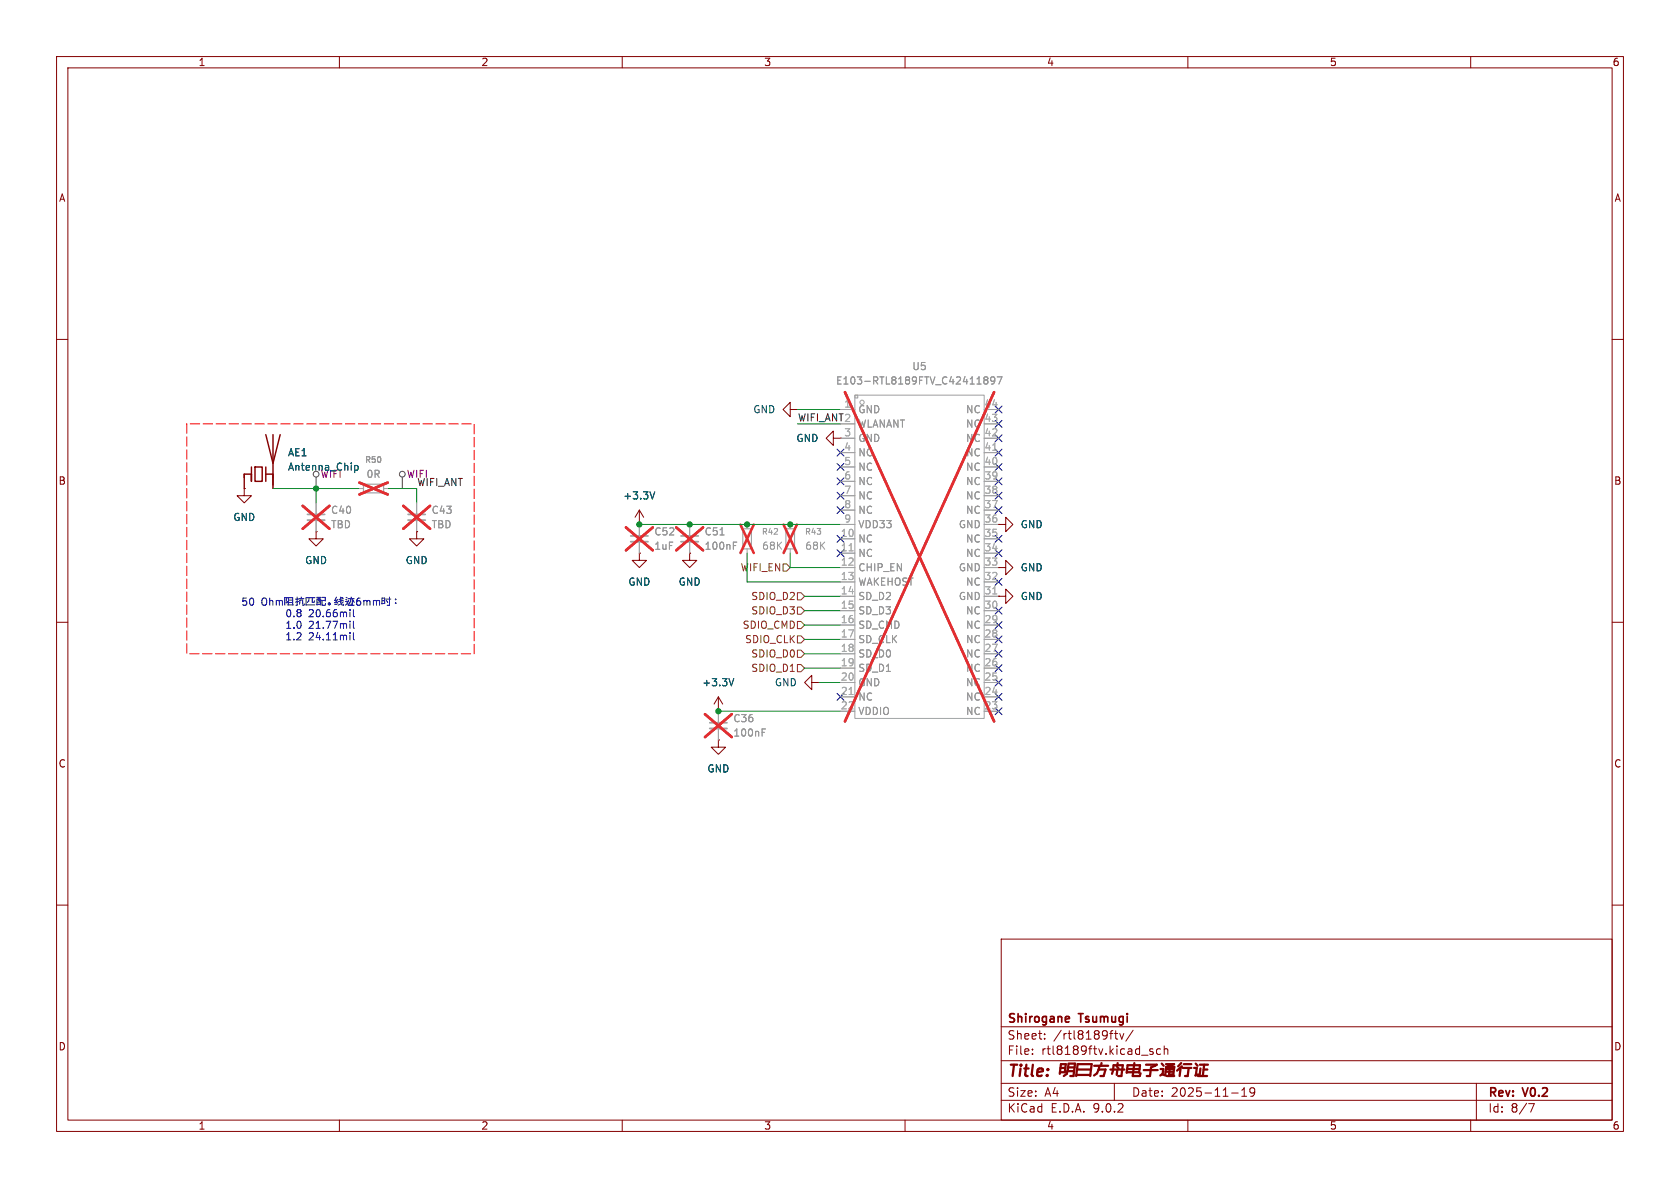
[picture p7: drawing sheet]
<svg xmlns="http://www.w3.org/2000/svg" width="297mm" height="210mm" viewBox="0 0 297 210" stroke-linecap="round" stroke-linejoin="round" font-family="sans-serif">
<g fill="none" stroke="#840000" stroke-width=".18">
<path d="M10 10h277v190h-277zM12 12h273v186h-273zM60 10v2M110 10v2M160 10v2M210 10v2M260 10v2M10 60h2M139.7 72.4v-1.3l-1.3 1.3 1.3 1.3v-1.3h1.3M141 72.4h.1M285 60h2M43.2 86.4v1.2h1.2l-1.2 1.3-1.3-1.3h1.3"/>
<path d="M43.2 86.4h.1M43.2 83.8v2.6M48.3 83.8v2.6M55.9 94v1.3h1.2l-1.2 1.2-1.3-1.2h1.3M55.9 94h.1M73.7 94v1.3h1.2l-1.2 1.2-1.3-1.2h1.3M73.7 94h.1M113 92.7h.1M113 90.2l-.7 1.2M113 90.2l.8 1.2M113 90.2v2.5M10 110h2"/>
<path d="M176.5 100.3h1.3v-1.2l1.3 1.2-1.3 1.3v-1.3M176.5 100.3h.1M285 110h2M127 130.8v1.3h1.3l-1.3 1.3-1.3-1.3h1.3M127 130.8h.1M10 160h2M177 166h108v32h-108zM285 160h2M60 198v2M110 198v2M160 198v2M177 194.5h108"/>
<path d="M177 191.5h108M177 187.5h108M177 181.5h108M182.5 186.3v.1M182.5 185.5v.1M184.7 183.6v.1M184.7 182.8v.1M197 191.5v3M197 182.7h.6M197.2 182.2v1.3l.4 .2M198 182.7l.3 1 .4-1M200.3 182.1l-1.3 2"/>
<path d="M203.8 185.5l-.3-.1-.3 .2 .1 .2 .5 .2v.3h-.6M205.2 185.5l-.5-.1-.2 .3v.4l.1 .2h.6M205.8 185.5l.2-.1 .4 .1 .1 .9M205.8 184.9v1.5M210 198v2M217.7 193.2h1.2M219.5 193.8h.9M219.5 192.7l.5-.4v1.5M221.8 192.9l-.3 .3h-.3l-.2-.3 .1-.5 .4-.1 .2 .1a.99 .99 0 0 1-.3 1.4h-.3M260 198v2M261 191.5v6.5M270.2 195.1h1l-.6 1.5"/>
</g>
<g fill="none" stroke="#840000" stroke-width=".4">
<path d="M187.4 189.5h.8l.2-1.4h-.8l-.3 1.7M187.5 188.8h.8M188.6 189.4h1.3M188.8 188.7h1.2M188.9 188.1l-.3 1.7-.5 .4M188.9 188h1.2l-.3 2.2h-.6M190.3 190.2l.2-2.1h2.5l-.3 2.1M190.3 190h2.5M190.4 189.1h2.5M193.4 188.4h2.5M194.2 189.1h1.2l-.3 1.1h-.6M194.4 188.4l-.5 1.3-.5 .4"/>
<path d="M194.7 187.9v.5M196.3 189.1h2.5M196.6 189.8l.3-1.5h1.6l-.2 1.9h-.6M197.4 188.5l.4 .4M197.5 189.3l-.1 .7M197.6 187.9l-.1 .4M199.2 189.6l.1-1.3h2.2l-.1 1.3M199.2 189.5h2.2M199.3 189h2.2M200.5 187.9l-.2 2.3h1.2l.1-.5M202.2 189.2h2.5M202.6 188.2h1.9l-1 .5-.2 1.5h-.6"/>
<path d="M205.2 189h.4l-.1 .8-.4 .3M205.4 188l.3 .4M205.4 189.9l.9 .3h1.3M206 189.9l.2-1.3h1.4l-.2 1.3h-.4M206.1 189.4h1.3M206.1 189h1.4M206.1 188.1h1.5l-.7 .3M206.5 188.3l.7 .3M206.8 188.6l-.1 1.3M208.7 188.8l-.2 1.4M208.8 187.9l-.5 .6M208.9 188.5l-.8 .8"/>
<path d="M209.1 188.8h1.5M209.3 188.1h1.3M210.1 188.9l-.1 1.3h-.5M211.1 188.8h.5l-.2 1.3M211.4 188l.3 .4M211.8 190.2h1.6M211.8 189.9l-.5 .2M212.1 188.2h1.5M212.2 188.9l-.1 1.3M212.8 189.1h.6M212.9 188.2l-.3 2"/>
</g>
<path d="M188.8 179.7l.3 .3-.8 .2M189 180.6l-.2 .1" fill="none" stroke="#840000" stroke-width=".3"/>
<path d="M62.7 82.3v1.3M62.7 82.3h.4l.2 .2-.1 .6h-.5M115.8 86.9l-.5 1.3" fill="none" stroke="#006464" stroke-width=".18"/>
<path d="M64.3 85.6h3.5v1.5h-3.5zM131.3 93.5h1.5v3.5h-1.5zM138.9 93.5h1.6v3.5h-1.6z" fill="none" stroke="#a1a1a1" stroke-width=".2"/>
<path d="M55.9 88.9v2M55.9 91.9v2.1M63.5 86.4h.8M67.8 86.4h.8M73.7 88.9v2M73.7 91.9v2.1M132.1 92.7v.8M132.1 97v.8M139.7 92.7v.8M139.7 97v.8M127 125.7v2.1M127 128.8v2" fill="none" stroke="#a1a1a1" stroke-width=".18"/>
<path d="M53.5 89.4l4.7 4.1M58.2 89.4l-4.7 4.1M63.5 85.3l5 2.1M68.5 85.3l-5 2.1M71.3 89.4l4.7 4.1M76 89.4l-4.7 4.1M130.9 92.7l2.4 5.1M133.3 92.7l-2.4 5.1M138.5 92.7l2.4 5.1M140.9 92.7l-2.4 5.1M124.6 126.3l4.8 4M129.4 126.3l-4.8 4" fill="none" stroke="#e12e31" stroke-width=".46"/>
<path d="M47 76.8l1.3 5.1 1.2-5.1M48.3 76.8v8.9M44.4 82.6v2.5v-1.3h-1.2v.7M45.1 82.6h1.3v2.5h-1.3zM47 83.8h1.3M47 82.6v2.5" fill="none" stroke="#840000" stroke-width=".25"/>
<path d="M54.4 90.9h3M72.1 90.9h3.1M125.5 127.8h3" fill="none" stroke="#a1a1a1" stroke-width=".3"/>
<path d="M54.4 91.9h3M72.1 91.9h3.1M125.5 128.8h3" fill="none" stroke="#a1a1a1" stroke-width=".33"/>
<path d="M134.7 129.5h.5M134.7 128.9h.6" fill="none" stroke="#989898" stroke-width=".18"/>
<path d="M151.1 69.9h.5v.5h-.5z" fill="#f0f0f0"/>
<g fill="none" stroke="#a1a1a1" stroke-width=".18">
<path d="M148.6 72.4h2.5M148.6 74.9h2.5M148.6 77.5h2.5M151.1 69.9h.5v.5h-.5zM151.1 69.9h22.9v57.1h-22.9zM174 72.4h2.5M174 74.9h2.5M174 77.5h2.5M55.9 88.9v2M55.9 91.9v2.1M63.5 86.4h.8M67.8 86.4h.8"/>
<path d="M73.7 88.9v2M73.7 91.9v2.1M113 92.7v2M113 95.8v2M121.9 92.7v2M121.9 95.8v2M148.6 80h2.5M148.6 82.6h2.5M148.6 85.1h2.5M148.6 87.6h2.5M148.6 90.2h2.5M148.6 92.7h2.5"/>
<path d="M148.6 95.3h2.5M148.6 97.8h2.5M174 80h2.5M174 82.6h2.5M174 85.1h2.5M174 87.6h2.5M174 90.2h2.5M174 92.7h2.5M174 95.3h2.5M174 97.8h2.5M148.6 100.3h2.5M148.6 102.9h2.5"/>
<path d="M148.6 105.4h2.5M148.6 108h2.5M148.6 110.5h2.5M148.6 113h2.5M148.6 115.6h2.5M148.6 118.1h2.5M174 100.3h2.5M174 102.9h2.5M174 105.4h2.5M174 108h2.5M174 110.5h2.5M174 113h2.5"/>
<path d="M174 115.6h2.5M174 118.1h2.5M127 125.7v2.1M127 128.8v2M148.6 120.7h2.5M148.6 123.2h2.5M148.6 125.7h2.5M174 120.7h2.5M174 123.2h2.5M174 125.7h2.5"/>
<circle cx="152.4" cy="71.1" r=".38"/>
</g>
<path d="M175.5 79.6h.7M150.1 97.4h.7M175.5 105h.7M150.1 122.8h.7" fill="none" stroke="#aaa" stroke-width=".18"/>
<path d="M174.2 67.2l-.3-.3 .3-.3h.2l.3 .3-.3 .3M174.2 67.2l-.3 .2 .1 .4 .2 .1 .3-.1 .2-.2v-.2l-.3-.2M174.2 67.2h.2M175.9 67.2l-.3 .2-.3-.1-.2-.1 .2-.5 .3-.1 .2 .1a.84 .84 0 0 1-.3 1.2h-.2M176.3 66.6h.8l-.5 1.3M127.3 94.6h.7M129.7 96.4h.4M129.7 95.8h.6M134.7 129.5h.5M134.7 128.9h.6" fill="none" stroke="#989898" stroke-width=".18"/>
<g fill="none" stroke="#e12e31" stroke-width=".46">
<path d="M149.4 69.3l26.3 58.2M175.7 69.3l-26.3 58.2M53.5 89.4l4.7 4.1M58.2 89.4l-4.7 4.1M63.5 85.3l5 2.1M68.5 85.3l-5 2.1M71.3 89.4l4.7 4.1M76 89.4l-4.7 4.1M110.7 93.2l4.7 4.1M115.4 93.2l-4.7 4.1M119.6 93.2l4.7 4.1M124.3 93.2l-4.7 4.1"/>
<path d="M124.6 126.3l4.8 4M129.4 126.3l-4.8 4"/>
</g>
<g fill="none" stroke="#840000" stroke-width=".18">
<path d="M147.3 77.5v-1.3l-1.3 1.3 1.3 1.2v-1.2h1.3M148.6 77.5h.1M43.2 86.4h.1M43.2 83.8v2.6M48.3 83.8v2.6M55.9 94h.1M73.7 94h.1M113 97.8v1.3h1.3l-1.3 1.2-1.2-1.2h1.2M113 97.8h.1M113 92.7h.1M121.9 97.8v1.3h1.3l-1.3 1.2-1.3-1.2h1.3M121.9 97.8h.1"/>
<path d="M176.5 92.7h1.3v-1.3l1.3 1.3-1.3 1.3v-1.3M176.5 92.7h.1M176.5 105.4h1.3v-1.3l1.3 1.3-1.3 1.3v-1.3M176.5 105.4h.1M176.5 100.3h.1M127 125.7h.1M127 130.8h.1M127 123.2l-.8 1.3M127 123.2l.8 1.3M127 123.2v2.5M143.5 120.7v-1.3l-1.3 1.3 1.3 1.2v-1.2h1.3M144.8 120.7h.1"/>
</g>
<path d="M111.5 94.7h3.1M120.4 94.7h3" fill="none" stroke="#a1a1a1" stroke-width=".3"/>
<path d="M111.5 95.8h3.1M120.4 95.8h3" fill="none" stroke="#a1a1a1" stroke-width=".33"/>
<path d="M62.7 82.3v1.3M62.7 82.3h.4l.2 .2-.1 .6h-.5M115.8 86.9l-.5 1.3M129.7 120l-.4 1.2" fill="none" stroke="#006464" stroke-width=".18"/>
<g fill="none" stroke="#484848" stroke-width=".18">
<path d="M55.9 84.3v2.1M71.1 84.3v2.1"/>
<circle cx="71.1" cy="83.8" r=".51"/>
</g>
<path d="M33 74.9v40.7h50.8v-40.7h-50.8" fill="none" stroke="#f00" stroke-width=".18" stroke-dasharray="1.7 .6"/>
<path d="M138.4 99.7h.7l.6 .6-.6 .7h-.7zM141 104.8h.6l.6 .6-.6 .6h-.6zM141 107.3h.6l.6 .7-.6 .6h-.6zM141 117.5h.6l.6 .6-.6 .6h-.6zM141 114.9h.6l.6 .7-.6 .6h-.6zM141 109.9h.6l.6 .6-.6 .6h-.6zM141 112.4h.6l.6 .6-.6 .7h-.6z" fill="none" stroke="#725600" stroke-width=".18"/>
<g fill="none" stroke="#009600" stroke-width=".18">
<path d="M141 74.9h7.6M141 72.4h7.6M48.3 86.4h15.2M55.9 86.4v2.5M68.6 86.4h5.1v2.5M113 92.7h35.6M132.1 97.8v5.1h16.5M139.7 97.8v2.5h8.9M142.2 118.1h6.4M142.2 108h6.4M142.2 113h6.4M142.2 115.6h6.4"/>
<path d="M142.2 105.4h6.4M142.2 110.5h6.4M127 125.7h21.6M144.8 120.7h3.8"/>
</g>
<g fill="none" stroke="#000084" stroke-width=".18">
<path d="M148 79.4l1.2 1.2M149.2 79.4l-1.2 1.2M175.9 79.4l1.2 1.2M175.9 71.8l1.2 1.2M175.9 74.3l1.2 1.2M175.9 76.9l1.2 1.2M177.1 79.4l-1.2 1.2M177.1 71.8l-1.2 1.2M177.1 74.3l-1.2 1.2M177.1 76.9l-1.2 1.2M148 97.2l1.2 1.2M148 94.6l1.2 1.3"/>
<path d="M148 89.6l1.2 1.2M148 84.5l1.2 1.2M148 81.9l1.2 1.3M148 87l1.2 1.2M149.2 97.2l-1.2 1.2M149.2 94.6l-1.2 1.3M149.2 89.6l-1.2 1.2M149.2 84.5l-1.2 1.2M149.2 81.9l-1.2 1.3M149.2 87l-1.2 1.2M175.9 84.5l1.2 1.2M175.9 89.6l1.2 1.2"/>
<path d="M175.9 94.6l1.2 1.3M175.9 97.2l1.2 1.2M175.9 87l1.2 1.2M175.9 81.9l1.2 1.3M177.1 84.5l-1.2 1.2M177.1 94.6l-1.2 1.3M177.1 89.6l-1.2 1.2M177.1 97.2l-1.2 1.2M177.1 87l-1.2 1.2M177.1 81.9l-1.2 1.3M175.9 107.3l1.2 1.3M175.9 115l1.2 1.2"/>
<path d="M175.9 117.5l1.2 1.2M175.9 102.3l1.2 1.2M175.9 112.4l1.2 1.2M175.9 109.9l1.2 1.2M177.1 107.3l-1.2 1.3M177.1 115l-1.2 1.2M177.1 117.5l-1.2 1.2M177.1 102.3l-1.2 1.2M177.1 112.4l-1.2 1.2M177.1 109.9l-1.2 1.2M148 122.6l1.2 1.2M149.2 122.6l-1.2 1.2"/>
<path d="M175.9 125.1l1.2 1.2M175.9 120l1.2 1.3M175.9 122.6l1.2 1.2M177.1 125.1l-1.2 1.2M177.1 120l-1.2 1.3M177.1 122.6l-1.2 1.2"/>
</g>
<g fill="none" stroke="#0000c2" stroke-width=".18">
<path d="M46.4 105.9l.2-.2a.43 .43 0 0 1 .5 .4v.5a.42 .42 0 0 1-.4 .4 .42 .42 0 0 1-.4-.4zM47.7 105.7v1.3M47.7 106.3l.2-.2 .3 .1v.8M48.8 106.3l.4-.2 .2 .2M48.8 106.1v.9M49.4 106.3l.2-.2 .3 .1v.8M49.4 106.3v.7M50.5 106.6h.3l-.2-.5 .2-.4h-.4v1.3M50.8 106.9h1.1M51 106.5h.7M51 106.1h.7M51 106.9v-1.2h.7v1.2"/>
<path d="M52.2 105.9h.6M52.5 105.5v1.5h-.2M52.8 106.3l-.6 .1M52.8 105.8h.9M53.3 105.5v.3M53.9 106.7l-.2 .3h-.1l-.1-.9h-.5v.7M54.1 106.9h1.6M54.6 105.7v.6l-.3 .2M55.2 105.7v.7h.4v-.2M55.7 105.7h-1.6v1.3M56 105.6h.7M56 106.6h.7"/>
<path d="M56 107v-1.1h.7v1.1M56 106.9h.7M56.3 105.6v.7M56.5 106.3h.2M56.5 105.6v.7M56.9 106.1h.6M56.9 105.6h.6v.7M56.9 106.1v.9h.6v-.3M58 106.7l.3-.1 .1 .2-.2 .1zM59.5 105.5l-.3 .6h.3M59.7 106l-.5 .6 .5-.2M59.7 106.7l-.5 .2"/>
<path d="M60.2 105.5l.2 1.4 .3 .1 .1-.2M60.4 105.6l.2 .1M60.7 105.8l-.8 .2M60.7 106.1l-.9 .2M60.7 106.4l-.9 .6M61.1 106.3h.3v.4l-.3 .3M61.1 106l.3 .1M61.2 105.6l.2 .1M61.5 106.9l.5 .1M61.6 105.8h1M61.7 107h.9M61.7 106.1l-.2 .4"/>
<path d="M61.9 107.8v.1M61.9 108.2v.8M61.9 109.8v.1M61.9 110.2v.9M61.9 111.9v.1M61.9 112.3v.8M62 105.8l-.2 .8-.2 .2M62.1 105.5v.3M62.3 105.8v1h-.3M62.4 106.1l.2 .4M62.5 107.8v1.1l.2 .1M62.5 109.8v1.1l.2 .2"/>
<path d="M62.5 111.9v1l.2 .2M63.7 105.7l-.4 .1a.86 .86 0 0 0 0 1.2l.4-.1 .1-.5-.3-.2-.3 .1-.1 .1M64.3 106.3l.4-.2 .2 .2M64.3 106.1v.9M64.9 106.3l.1-.2 .4 .1v.8M64.9 106.3v.7M66 106.3l.4-.2 .2 .2M66 106.1v.9M66.6 106.3l.1-.2 .3 .1 .1 .8M66.6 106.3v.7M67.5 106.7h.5v-1h-.5v1.1M67.5 106.2h.5"/>
<path d="M68.2 105.9h.9M68.3 106.1l.3 .4M68.4 107h.4M68.9 105.5v1.5M69.9 106.6v.1M69.9 105.9v.1"/>
</g>
<g fill="#009600" stroke="#009600" stroke-width=".18">
<circle cx="132.1" cy="92.7" r=".46"/>
<circle cx="121.9" cy="92.7" r=".46"/>
<circle cx="113" cy="92.7" r=".46"/>
<circle cx="55.9" cy="86.4" r=".46"/>
<circle cx="139.7" cy="92.7" r=".46"/>
<circle cx="127" cy="125.7" r=".46"/>
</g>
<text font-size="2.8" fill="#840000" x="178" y="190.9">Title:</text>
<g font-size="2.1" fill="#840000">
<text x="178" y="184">Sheet:</text>
<text x="178" y="181.2">Shirogane</text>
<text x="186.2" y="184">/rtl8189ftv/</text>
<text x="190.9" y="181.2">Tsumugi</text>
<text x="178" y="186.7">File:</text>
<text x="184.1" y="186.7">rtl8189ftv.kicad_sch</text>
<text x="178" y="196.9">KiCad</text>
<text x="178" y="194.1">Size:</text>
<text x="184.7" y="194.1">A4</text>
<text x="185.7" y="196.9">E.D.A.</text>
<text x="193.3" y="196.9">9.0.2</text>
<text x="200" y="194.1">Date:</text>
<text x="207" y="194.1">2025-11-19</text>
<text x="263" y="194.3">Rev:</text>
<text x="263" y="196.9">Id:</text>
<text x="267.1" y="196.9">8/7</text>
<text x="269.4" y="194.3">V0.2</text>
</g>
<g font-size="1.8" fill="#840000">
<text x="35" y="11.9">1</text>
<text x="85" y="11.9">2</text>
<text x="135" y="11.9">3</text>
<text x="185" y="11.9">4</text>
<text x="235" y="11.9">5</text>
<text x="285" y="11.9">6</text>
<text x="10.3" y="35.9">A</text>
<text x="285.3" y="35.9">A</text>
<text x="10.3" y="85.9">B</text>
<text x="285.3" y="85.9">B</text>
<text x="10.3" y="135.9">C</text>
<text x="285.3" y="135.9">C</text>
<text x="10.3" y="185.9">D</text>
<text x="285.3" y="185.9">D</text>
<text x="35" y="199.9">1</text>
<text x="85" y="199.9">2</text>
<text x="135" y="199.9">3</text>
<text x="185" y="199.9">4</text>
<text x="235" y="199.9">5</text>
<text x="285" y="199.9">6</text>
</g>
<g font-size="1.8" fill="#989898">
<text x="161.2" y="65.6">U5</text>
<text x="147.7" y="68.2">E103-RTL8189FTV_C42411897</text>
<text x="151.6" y="73.3">GND</text>
<text x="151.6" y="75.8">WLANANT</text>
<text x="170.7" y="73.3">NC</text>
<text x="170.7" y="75.8">NC</text>
<text x="151.6" y="78.3">GND</text>
<text x="151.6" y="80.9">NC</text>
<text x="151.6" y="83.4">NC</text>
<text x="170.7" y="78.3">NC</text>
<text x="170.7" y="80.9">NC</text>
<text x="170.7" y="83.4">NC</text>
<text x="64.7" y="84.7">0R</text>
<text x="151.6" y="86">NC</text>
<text x="151.6" y="88.5">NC</text>
<text x="170.7" y="86">NC</text>
<text x="170.7" y="88.5">NC</text>
<text x="58.4" y="91">C40</text>
<text x="58.4" y="93.6">TBD</text>
<text x="76.2" y="91">C43</text>
<text x="76.2" y="93.6">TBD</text>
<text x="115.6" y="94.8">C52</text>
<text x="124.5" y="94.8">C51</text>
<text x="151.6" y="91">NC</text>
<text x="151.6" y="93.6">VDD33</text>
<text x="169.4" y="93.6">GND</text>
<text x="170.7" y="91">NC</text>
<text x="115.6" y="97.4">1uF</text>
<text x="124.5" y="97.4">100nF</text>
<text x="134.6" y="97.4">68K</text>
<text x="142.2" y="97.4">68K</text>
<text x="151.6" y="96.1">NC</text>
<text x="151.6" y="98.7">NC</text>
<text x="151.6" y="101.2">CHIP_EN</text>
<text x="169.4" y="101.2">GND</text>
<text x="170.7" y="96.1">NC</text>
<text x="170.7" y="98.7">NC</text>
<text x="151.6" y="103.7">WAKEHOST</text>
<text x="151.6" y="106.3">SD_D2</text>
<text x="169.4" y="106.3">GND</text>
<text x="170.7" y="103.7">NC</text>
<text x="151.6" y="108.8">SD_D3</text>
<text x="151.6" y="111.4">SD_CMD</text>
<text x="151.6" y="113.9">SD_CLK</text>
<text x="170.7" y="108.8">NC</text>
<text x="170.7" y="111.4">NC</text>
<text x="170.7" y="113.9">NC</text>
<text x="151.6" y="116.4">SD_D0</text>
<text x="151.6" y="119">SD_D1</text>
<text x="170.7" y="116.4">NC</text>
<text x="170.7" y="119">NC</text>
<text x="151.6" y="121.5">GND</text>
<text x="151.6" y="124.1">NC</text>
<text x="170.7" y="121.5">NC</text>
<text x="170.7" y="124.1">NC</text>
<text x="129.5" y="130.4">100nF</text>
<text x="129.5" y="127.9">C36</text>
<text x="151.6" y="126.6">VDDIO</text>
<text x="170.7" y="126.6">NC</text>
</g>
<g font-size="1.8" fill="#006464">
<text x="133.1" y="73.3">GND</text>
<text x="50.8" y="80.9">AE1</text>
<text x="50.8" y="83.4">Antenna_Chip</text>
<text x="140.7" y="78.3">GND</text>
<text x="56.6" y="84.7">WIFI</text>
<text x="110.1" y="88.5">+3.3V</text>
<text x="41.1" y="92.3">GND</text>
<text x="180.3" y="93.6">GND</text>
<text x="53.8" y="99.9">GND</text>
<text x="71.6" y="99.9">GND</text>
<text x="180.3" y="101.2">GND</text>
<text x="111" y="103.7">GND</text>
<text x="119.9" y="103.7">GND</text>
<text x="180.3" y="106.3">GND</text>
<text x="124.1" y="121.5">+3.3V</text>
<text x="136.9" y="121.5">GND</text>
<text x="125" y="136.8">GND</text>
</g>
<g font-size="1.8" fill="#0f0f0f">
<text x="141" y="74.6">WIFI_ANT2</text>
<text x="73.7" y="86">WIFI_ANT</text>
</g>
<g font-size="1.8" fill="#aaa">
<text x="149.2" y="72.1">1</text>
<text x="149.2" y="77.2">3</text>
<text x="149.2" y="74.7">2</text>
<text x="173.9" y="72.1">44</text>
<text x="173.9" y="74.7">43</text>
<text x="173.9" y="77.2">42</text>
<text x="149.2" y="79.8">4</text>
<text x="149.2" y="82.3">5</text>
<text x="173.9" y="79.8">41</text>
<text x="173.9" y="82.3">40</text>
<text x="149.2" y="84.8">6</text>
<text x="149.2" y="87.4">7</text>
<text x="149.2" y="89.9">8</text>
<text x="173.9" y="84.8">39</text>
<text x="173.9" y="87.4">38</text>
<text x="173.9" y="89.9">37</text>
<text x="148.5" y="95">10</text>
<text x="149.2" y="92.5">9</text>
<text x="173.9" y="92.5">36</text>
<text x="173.9" y="95">35</text>
<text x="148.5" y="97.5">11</text>
<text x="148.5" y="100.1">12</text>
<text x="173.9" y="97.5">34</text>
<text x="173.9" y="100.1">33</text>
<text x="148.5" y="102.6">13</text>
<text x="148.5" y="105.2">14</text>
<text x="148.5" y="107.7">15</text>
<text x="173.9" y="102.6">32</text>
<text x="173.9" y="105.2">31</text>
<text x="173.9" y="107.7">30</text>
<text x="148.5" y="110.2">16</text>
<text x="148.5" y="112.8">17</text>
<text x="173.9" y="110.2">29</text>
<text x="173.9" y="112.8">28</text>
<text x="148.5" y="115.3">18</text>
<text x="148.5" y="117.9">19</text>
<text x="173.9" y="115.3">27</text>
<text x="173.9" y="117.9">26</text>
<text x="148.5" y="120.4">20</text>
<text x="148.5" y="122.9">21</text>
<text x="148.5" y="125.5">22</text>
<text x="173.9" y="120.4">25</text>
<text x="173.9" y="122.9">24</text>
<text x="173.9" y="125.5">23</text>
</g>
<text font-size="1.8" fill="#840084" x="71.8" y="84.7">WIFI</text>
<g font-size="1.8" fill="#725600">
<text x="130.8" y="101.2">WIFI_EN</text>
<text x="132.7" y="106.3">SDIO_D2</text>
<text x="131.2" y="111.4">SDIO_CMD</text>
<text x="131.6" y="113.9">SDIO_CLK</text>
<text x="132.7" y="108.8">SDIO_D3</text>
<text x="132.7" y="119">SDIO_D1</text>
<text x="132.7" y="116.4">SDIO_D0</text>
</g>
<g font-size="1.8" fill="#0000c2">
<text x="42.6" y="107.3">50</text>
<text x="50.3" y="109.3">0.8</text>
<text x="50.3" y="111.4">1.0</text>
<text x="50.3" y="113.4">1.2</text>
<text x="54.5" y="109.3">20.66mil</text>
<text x="54.5" y="111.4">21.77mil</text>
<text x="54.5" y="113.4">24.11mil</text>
</g>
<g font-size="1.4" fill="#989898">
<text x="64.4" y="82">R50</text>
<text x="134.6" y="94.7">R42</text>
<text x="142.2" y="94.7">R43</text>
</g>
</svg>
